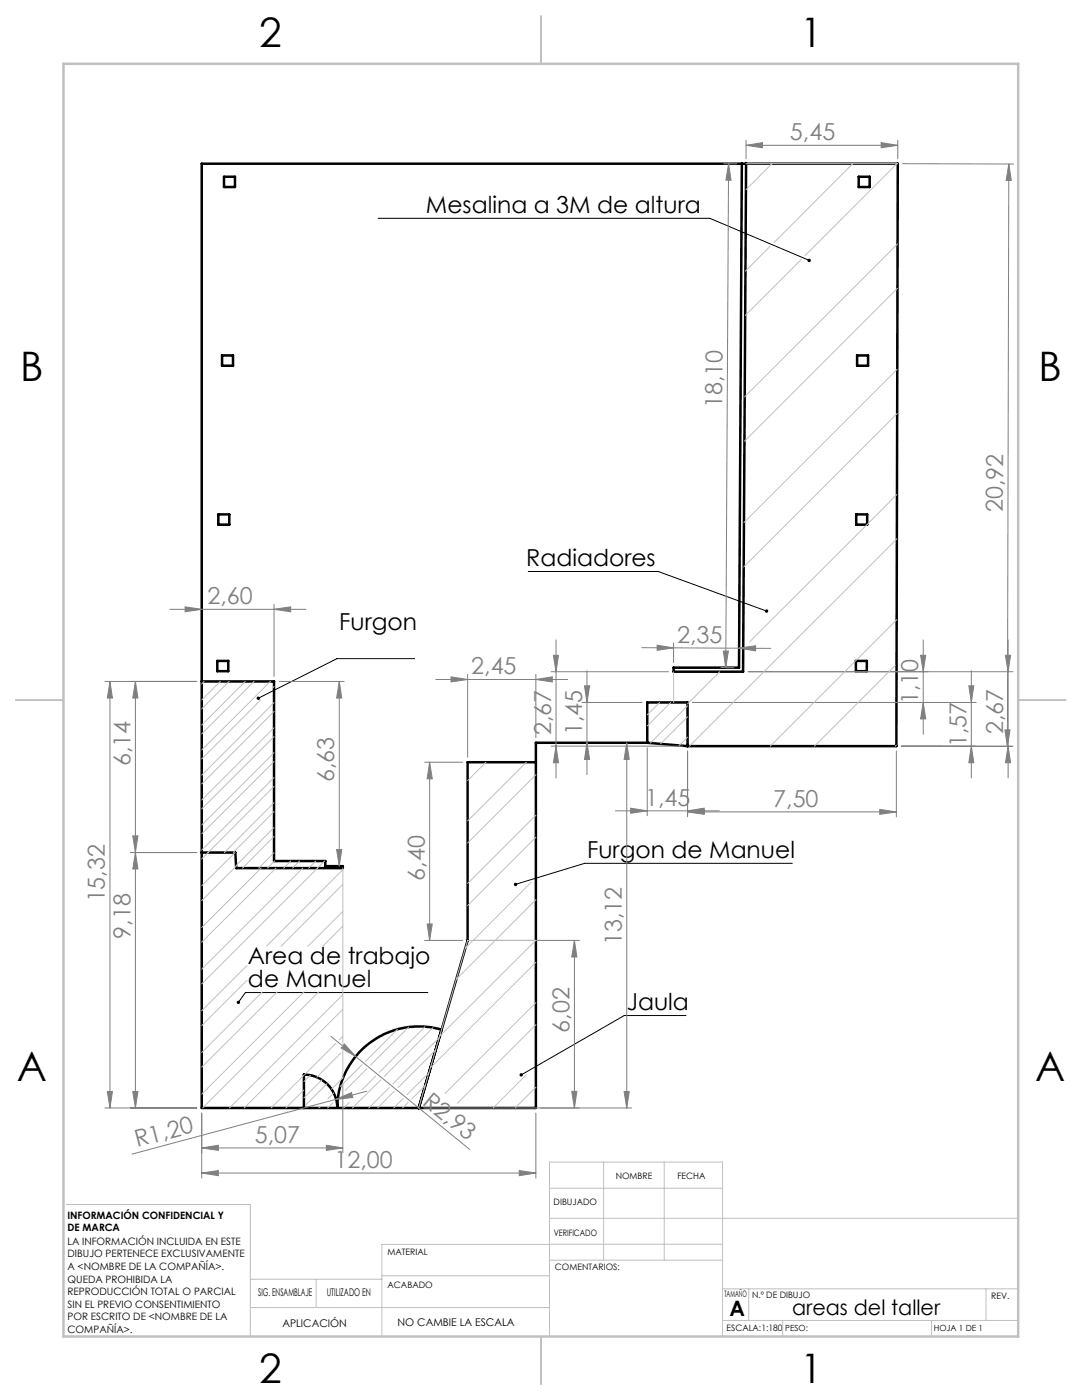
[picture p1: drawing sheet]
<svg xmlns="http://www.w3.org/2000/svg" width="216mm" height="279mm" viewBox="0 0 216 279" stroke-linecap="round" stroke-linejoin="round" font-family="sans-serif">
<g fill="none" stroke="#000" stroke-width=".5">
<path d="M44.7 35.3h2.2v2h-2.2zM148 32.7l-.5 100.5h-13.1v.9h13.9l.6-101.4M171.3 35.3h2.2v2h-2.2zM44.3 70.9h2.2v2.1h-2.2zM171 70.9h2.2v2.1h-2.2zM43.6 102.7h2.2v2h-2.2zM170.9 102.7h2.1v2h-2.1zM40.3 136h14.4v35.8h10.2v1.1h3.5v.3h-21.3l-.1-3.1h-6.7M43.4 131.9h2.1v2h-2.1zM170.8 131.9h2.2v2h-2.2zM106.9 152.1h-13.6v35.6l-9.8 33.4M129.2 148.2h-22.3v72.9h-66.6v-188.4h138.8l-.2 116.2h-41.7"/>
<path d="M129.2 148.2v-8h8v8.7M129.2 148.2l8 .7M60.6 221.1v-6.6h1.1l1.4 .4 .9 .5 1.1 .8 .9 .9 .7 1.2 .4 1.3 .2 1.5 .3-3.3 .7-2.4 .8-1.8 1.4-2.1 1.1-1.4 1.2-1.2 1.8-1.4a16.2 16.2 0 0 1 13.5-2l-4.5 15.7M83.5 221.1l.1 .1"/>
</g>
<g fill="none" stroke="#808080" stroke-width=".2">
<path d="M144.4 32.7h2.6M145.4 32.7l-.6 100.5M145.4 32.7l.5 3.3-1-.1zM148.9 29l3.3-.5v1zM148.9 28v3.7M148.9 29h30.2M175.8 28.5l3.3 .5-3.3 .5zM179.1 28v3.7M180.1 32.7h22.2M201.3 32.7l-.1 122.6M201.3 32.7l.5 3.3h-1zM20.9 136h18.4"/>
<path d="M21.9 136l.5 3.3h-1zM21.9 136v85.1M27 136l.5 3.3h-1zM27 136v85.1M33.9 121.6h27.1M36.9 121.1l3.4 .5-3.4 .5zM54.7 121.6l3.3-.5v1zM54.7 120.6v14.4M55.7 136h13M67.7 136l.5 3.3h-1zM67.7 136v36.9M87 135.6h26.3"/>
<path d="M90 135.1l3.3 .5-3.3 .5zM93.3 134.6v16.5M106.9 135.6l3.3-.5v1zM106.9 134.6v12.6M110 134.1h23.4M110.4 130.8h1l-.5 3.3zM110.9 127.7v27.6M116.6 136.9h1.1l-.6 3.3zM117.1 133.8v20.8M128.1 129.3l19.4 .1M131.1 128.8l3.3 .5-3.3 .5zM134.4 128.3v4"/>
<path d="M143.8 133.2h2.7M144.3 129.9h1l-.5 3.3zM147.5 129.4l3.3-.5v1zM147.5 129.4h6.3M183.7 130.8h1l-.5 3.3zM184.2 127.7v18.8M193.3 136.9h1l-.5 3.3zM193.8 133.8v21.5M200.6 130.8h1l-.4 3.3zM202.1 134.1h-52.8M84.7 152.1h7.6M85.7 152.1v35.6"/>
<path d="M85.7 152.1l.6 3.3h-1.1zM110 148.9h26.2M110.9 148.9l.5 3.3h-1zM116.1 140.2h12M117.1 148.2l.6 3.4h-1.1zM125.1 148.2v72.9M125.1 148.2l.5 3.4h-1.1zM129.2 149.2v13.6M137.2 149.9v13.1M138.2 140.2h56.6M178.9 149.9v13.1M184.2 140.2l.5 3.3h-1z"/>
<path d="M193.8 148.9l.5 3.3h-1zM200.5 145.7h1l-.5 3.2zM201.2 148.9l.4 3.3h-1zM202.1 148.9h-22.3l22.2 .1M26 170.1h13.3M26.5 166.8h1l-.5 3.3zM27 170.1l.5 3.3h-1zM67.2 169.5h1l-.5 3.4zM122.8 161.8h20.7M125.8 161.3l3.4 .5-3.4 .5zM137.2 162l3.3-.5v1zM137.2 161.8l3.3-.5v1z"/>
<path d="M137.2 162h41.7M175.5 161.5l3.4 .5-3.4 .5zM84.7 187.7h7.6M85.2 184.4h1.1l-.6 3.3zM94.3 187.7h21.3M114.6 187.7v33.4M114.6 187.7l.5 3.3h-1zM21.4 217.8h1l-.5 3.3zM26.5 217.8h1l-.5 3.3zM66 206.8l27.7 22.6M67.1 219.4l3-1.3 .3 .9zM67.1 219.4l-40.7 10.9"/>
<path d="M68.4 216.2v13.9M68.7 208.4l2.3 2.5-2.9-1.7zM73.2 217.8l-6.1 1.6M114.1 217.8h1l-.5 3.3zM124.5 217.8h1.1l-.5 3.3zM20.9 221.1h18.4M40.3 229.1l3.3-.5v1zM40.3 222.1v13M40.3 229.1h28.1M40.3 234.1l3.3-.5v1zM40.3 234.1h66.6M65.1 228.6l3.3 .5-3.3 .5z"/>
<path d="M84.5 221.1h41.5M103.6 233.6l3.3 .5-3.3 .5zM106.9 222.1v13"/>
</g>
<path d="M75.5 43.6h66.1l19.9 8.4M105.4 114.1h25.9l21.7 7.9M82.7 131.4h-15.5l-15.7 7.9M158.1 172.3h-41.4l-13.8 4.2M85.4 198.1h-36.4l-1.4 2M136.9 202.7h-12.3l-20.6 11.8" fill="none" stroke="#000" stroke-width=".2"/>
<g fill="none" stroke="#c0c0c0" stroke-width=".2">
<path d="M148.9 32.7h30.2M154 32.7l-5.2 5.2M170.1 32.7l-15.7 15.7M179 32.7l-18.4 18.3M153.7 49.1l-5 5M159.8 51.8l-11.1 11.2M179.1 57.5l-30.5 30.6M179.1 48.7l-30.5 30.5M179 73.7l-30.6 30.6M179 98.7l-6 6M179 82.5l-30.6 30.6M173 104.7l-23.5 23.4"/>
<path d="M179 107.5l-41.4 41.4M40.7 136l-.4 .5M44 136l-3.7 3.7M45.7 136l-5.4 5.5M48.9 136l-8.6 8.7M50.7 136l-10.4 10.5M52 139.7l-11.7 11.7M53.9 136l-13.6 13.7M54.7 137l-.4 .4M134.4 134.1v6.1M143.6 134.1l-6.4 6.4M178.6 132.8l-16.1 16.1"/>
<path d="M178.9 123.7l-25.2 25.2M54.7 142l-14.4 14.5M54.7 147l-14.4 14.4M54.7 152l-14.4 14.4M54.7 157l-14.4 14.4M54.7 140.2l-14.4 14.5M54.7 145.2l-14.4 14.5M54.7 150.2l-14.4 14.4M54.7 155.2l-14.4 14.5M96.9 152.1l-3.6 3.7M105 152.1l-11.7 11.7M106.9 154.6l-13.6 13.6"/>
<path d="M131.6 140.2l-2.4 2.5M133.8 140.2l-4.6 4.7M137.2 143.1l-5.4 5.3M137.2 140.9l-7.4 7.4M137.2 147.1l-1.7 1.7M178.9 148.7l-.3 .2M46.9 170.1l-6.6 6.7M47.1 172.9l-6.8 6.8M52.1 173.2l-11.8 11.9M54.7 162l-8.2 8.1M54.7 166.9l-6.3 6.3M54.7 160.2l-9.9 9.9"/>
<path d="M54.7 165.2l-7.6 7.6M54.7 170.2l-3.1 3M54.8 171.8l-1.4 1.4M55.1 173.2l-14.8 14.8M58 171.8l-1.4 1.4M59.8 171.8l-1.4 1.4M60.4 173.2l-20.1 20.2M63 171.8l-1.4 1.4M64.8 171.8l-24.5 24.6M68.4 173.2v42M68.4 176.5l-12.3 12.3M68.4 173.6l-15.2 15.2"/>
<path d="M106 176.1l-13.1 13.1M106.9 179.6l-15.8 15.8M106.9 167.1l-13.6 13.6M106.9 162.7l-13.6 13.6M49.3 195.7l-9 9M49.3 192.7l-9 9M52.4 197.9l-12.1 12.1M55.3 197.9l-15 15.1M60.7 197.9l-20.4 20.5M63.6 197.9l-23.2 23.2M68.4 184.8l-4 4M68.4 181.9l-6.9 6.9"/>
<path d="M68.4 198.5l-22.6 22.6M106.9 192.1l-21 20.9M60.6 217.5l-3.6 3.6M60.6 214.6l-6.5 6.5M61.9 214.6l-1.3 1.3M64.2 215.5l-3.6 3.6M65.2 216.3l-4.2 4.2M66.3 218.4l-.9 .9M66.6 218.1l-.1 .2M67 208.2l-6.2 6.3M68.1 210.1l-4.9 4.9M68.4 201.4l-19.7 19.7"/>
<path d="M68.4 206.8l-.7 .7M68.4 215.1l-2.3 2.3M69.7 220l-1.1 1.1M72.2 212.5l-4.3 4.4M73.2 213.3l-4.3 4.3M73.2 218.3l-2.9 2.8M75 214.7l-2.8 2.8M76 215.5l-2.7 2.7M77.7 217l-4.1 4.1M78.7 217.8l-3.3 3.3M79.3 205.4l-6.4 6.4M80.5 219.2l-1.9 1.9"/>
<path d="M81.5 205l-7.6 7.6M84.8 204.9l-9.1 9.1M84.8 216.6l-2.6 2.7M85.5 214.1l-4.3 4.4M86.4 205.1l-9.7 9.7M86.9 209.6l-7.5 7.5M87.6 207.1l-9.2 9.2M87.7 206.8l19.2-19.1h-13.6l-9.8 33.4M105 214.5l-6.6 6.6M106.9 204.5l-15.7 15.7M106.9 217l-4.1 4.1M106.9 200.1l-18.1 18.1"/>
<path d="M64 220.8l-.4 .3M66.4 220.1l-1 1M81.4 220l-1.1 1.1M109.6 237.1h34.6M120.4 231.9v19.6M132.5 231.9v19.6M13.2 240.4h36.8v26.3M50 255.3h26.2M63.1 255.3v5.6M76.2 254.6h33.4M109.6 248.4h-33.4v18.3M109.6 251.5h34.6"/>
<path d="M109.6 243.1h93.6M109.6 248.3h34.6M144.2 257.2h59M149.4 257.2v6.3M196.7 257.2v6.3M50 260.9h59.6M109.6 266.7v-34.8h34.6v34.8M144.2 263.5h59M156.2 263.5v3.2M185.9 263.5v3.2"/>
</g>
<path d="M108 3.2v9.5M3.1 139.7h9.6M203.2 139.7h9.5M108 266.7v9.6" fill="none" stroke="#c0c0c0" stroke-width=".25"/>
<path d="M12.7 12.7h190.5v254h-190.5z" fill="none" stroke="#c0c0c0" stroke-width=".5"/>
<path d="M161.3 51.7a.34 .34 0 0 0-.1 .5 .34 .34 0 0 0 .6-.1l-.3-.1 .3 .1a.35 .35 0 0 0-.1-.4 .35 .35 0 0 0-.4 0zM152.7 121.7a.33 .33 0 0 0 .1 .5 .33 .33 0 0 0 .5-.1l-.3-.1 .3 .1a.33 .33 0 0 0-.2-.4 .33 .33 0 0 0-.4 0zM102.7 176.2l-.1 .4 .3-.1-.3 .1a.33 .33 0 0 0 .4 .2 .33 .33 0 0 0 .2-.5 .33 .33 0 0 0-.5-.1zM103.8 214.3l-.1 .4 .3-.2-.3 .2a.34 .34 0 0 0 .5 .1 .34 .34 0 0 0 .1-.5 .34 .34 0 0 0-.5 0zM51.3 139.1l-.1 .4 .3-.2-.3 .2a.34 .34 0 0 0 .5 .1 .34 .34 0 0 0 .1-.5 .34 .34 0 0 0-.5 0zM47.3 199.8v.5l.3-.2-.2 .2a.34 .34 0 0 0 .5-.1 .34 .34 0 0 0-.2-.5 .34 .34 0 0 0-.4 .1z" fill="#000"/>
<g fill="#808080">
<path d="M67.1 219.4l3-1.3 .3 .9z"/>
<path d="M68.7 208.4l2.3 2.5-2.9-1.7z"/>
<path d="M54.7 121.6l3.3-.5v1zM36.9 121.1l3.4 .5-3.4 .5zM106.9 135.6l3.3-.5v1zM90 135.1l3.3 .5-3.3 .5z"/>
<path d="M137.2 162l3.3-.5v1zM175.5 161.5l3.4 .5-3.4 .5zM40.3 234.1l3.3-.5v1zM103.6 233.6l3.3 .5-3.3 .5z"/>
<path d="M137.2 161.8l3.3-.5v1zM125.8 161.3l3.4 .5-3.4 .5z"/>
<path d="M145.4 32.7l.5 3.3-1-.1zM144.3 129.9h1l-.5 3.3z"/>
<path d="M200.5 145.7h1l-.5 3.2zM201.3 32.7l.5 3.3h-1z"/>
<path d="M26.5 166.8h1l-.5 3.3zM27 136l.5 3.3h-1zM67.2 169.5h1l-.5 3.4zM67.7 136l.5 3.3h-1zM110.9 148.9l.5 3.3h-1zM110.4 130.8h1l-.5 3.3zM201.2 148.9l.4 3.3h-1zM200.6 130.8h1l-.4 3.3z"/>
<path d="M124.5 217.8h1.1l-.5 3.3zM125.1 148.2l.5 3.4h-1.1z"/>
<path d="M21.9 136l.5 3.3h-1zM21.4 217.8h1l-.5 3.3zM27 170.1l.5 3.3h-1zM26.5 217.8h1l-.5 3.3zM193.3 136.9h1l-.5 3.3zM193.8 148.9l.5 3.3h-1zM183.7 130.8h1l-.5 3.3zM184.2 140.2l.5 3.3h-1zM85.7 152.1l.6 3.3h-1.1zM85.2 184.4h1.1l-.6 3.3z"/>
<path d="M116.6 136.9h1.1l-.6 3.3zM117.1 148.2l.6 3.4h-1.1z"/>
<path d="M131.1 128.8l3.3 .5-3.3 .5zM147.5 129.4l3.3-.5v1z"/>
<path d="M65.1 228.6l3.3 .5-3.3 .5zM40.3 229.1l3.3-.5v1z"/>
<path d="M148.9 29l3.3-.5v1zM175.8 28.5l3.3 .5-3.3 .5z"/>
<path d="M114.6 187.7l.5 3.3h-1zM114.1 217.8h1l-.5 3.3z"/>
</g>
<g font-size="8.1">
<text x="51.7" y="9.3">2</text>
<text x="159.7" y="9.3">1</text>
<text x="4" y="76">B</text>
<text x="207.2" y="76">B</text>
<text x="3.3" y="215.7">A</text>
<text x="206.5" y="215.7">A</text>
<text x="51.7" y="276">2</text>
<text x="159.7" y="276">1</text>
</g>
<g font-size="4.7" fill="#808080">
<text x="157.6" y="28">5,45</text>
<text x="144.1" y="81.4" transform="rotate(-90 144.1 81.4)">18,10</text>
<text x="200.1" y="102.2" transform="rotate(-90 200.1 102.2)">20,92</text>
<text x="41.4" y="120.6">2,60</text>
<text x="135.1" y="128.3">2,35</text>
<text x="94" y="134.6">2,45</text>
<text x="183.2" y="140.6" transform="rotate(-90 183.2 140.6)">1,10</text>
<text x="110" y="146.7" transform="rotate(-90 110 146.7)">2,67</text>
<text x="116.1" y="146.7" transform="rotate(-90 116.1 146.7)">1,45</text>
<text x="192.8" y="149.1" transform="rotate(-90 192.8 149.1)">1,57</text>
<text x="200.1" y="146.5" transform="rotate(-90 200.1 146.5)">2,67</text>
<text x="26" y="152.9" transform="rotate(-90 26 152.9)">6,14</text>
<text x="66.7" y="156.1" transform="rotate(-90 66.7 156.1)">6,63</text>
<text x="128.7" y="160.8">1,45</text>
<text x="154.3" y="161">7,50</text>
<text x="84.7" y="175.8" transform="rotate(-90 84.7 175.8)">6,40</text>
<text x="20.9" y="180.1" transform="rotate(-90 20.9 180.1)">15,32</text>
<text x="26" y="187.4" transform="rotate(-90 26 187.4)">9,18</text>
<text x="124.1" y="188.7" transform="rotate(-90 124.1 188.7)">13,12</text>
<text x="113.6" y="206.1" transform="rotate(-90 113.6 206.1)">6,02</text>
<text x="84.1" y="220.2" transform="rotate(39 84.1 220.2)">R2,93</text>
<text x="27.4" y="229" transform="rotate(-15 27.4 229)">R1,20</text>
<text x="50.8" y="228.1">5,07</text>
<text x="66.7" y="233.1">12,00</text>
</g>
<g font-size="4.7">
<text x="85" y="42.5">Mesalina a 3M de altura</text>
<text x="105" y="113">Radiadores</text>
<text x="67.7" y="125.8">Furgon</text>
<text x="117.1" y="171.3">Furgon de Manuel</text>
<text x="49.5" y="192.5">Area de trabajo</text>
<text x="49.5" y="197">de Manuel</text>
<text x="125.1" y="201.6">Jaula</text>
</g>
<g font-size="4.2">
<text x="145.6" y="262.7">A</text>
<text x="158" y="262.4">areas del taller</text>
</g>
<g font-size="2.1">
<text x="51.5" y="258.7">SIG. ENSAMBLAJE</text>
<text x="65.2" y="258.6">UTILIZADO EN</text>
<text x="56.3" y="264.8">APLICACIÓN</text>
<text x="79.3" y="264.6">NO CAMBIE LA ESCALA</text>
</g>
<g font-size="2">
<text x="13.5" y="243.2">INFORMACIÓN CONFIDENCIAL Y</text>
<text x="13.5" y="245.8">DE MARCA</text>
<text x="13.5" y="248.4">LA INFORMACIÓN INCLUIDA EN ESTE</text>
<text x="13.5" y="250.9">DIBUJO PERTENECE EXCLUSIVAMENTE</text>
<text x="13.5" y="253.4">A &lt;NOMBRE DE LA COMPAÑÍA&gt;.</text>
<text x="13.5" y="256">QUEDA PROHIBIDA LA</text>
<text x="13.5" y="258.5">REPRODUCCIÓN TOTAL O PARCIAL</text>
<text x="13.5" y="261">SIN EL PREVIO CONSENTIMIENTO</text>
<text x="13.5" y="263.5">POR ESCRITO DE &lt;NOMBRE DE LA</text>
<text x="13.5" y="266">COMPAÑÍA&gt;.</text>
</g>
<g font-size="1.8">
<text x="122.9" y="235.2">NOMBRE</text>
<text x="135.2" y="235.2">FECHA</text>
<text x="110.5" y="240.4">DIBUJADO</text>
<text x="77.3" y="250.5">MATERIAL</text>
<text x="110.5" y="246.7">VERIFICADO</text>
<text x="77.3" y="257">ACABADO</text>
<text x="110.7" y="253.5">COMENTARIOS:</text>
<text x="144.5" y="258.9">TAMAÑO</text>
<text x="150.1" y="259.1">N.º DE DIBUJO</text>
<text x="197.8" y="259.2">REV.</text>
<text x="145" y="265.7">ESCALA:1:180</text>
</g>
<g font-size="1.7">
<text x="156.7" y="265.7">PESO:</text>
<text x="186.3" y="265.7">HOJA 1 DE 1</text>
</g>
</svg>
